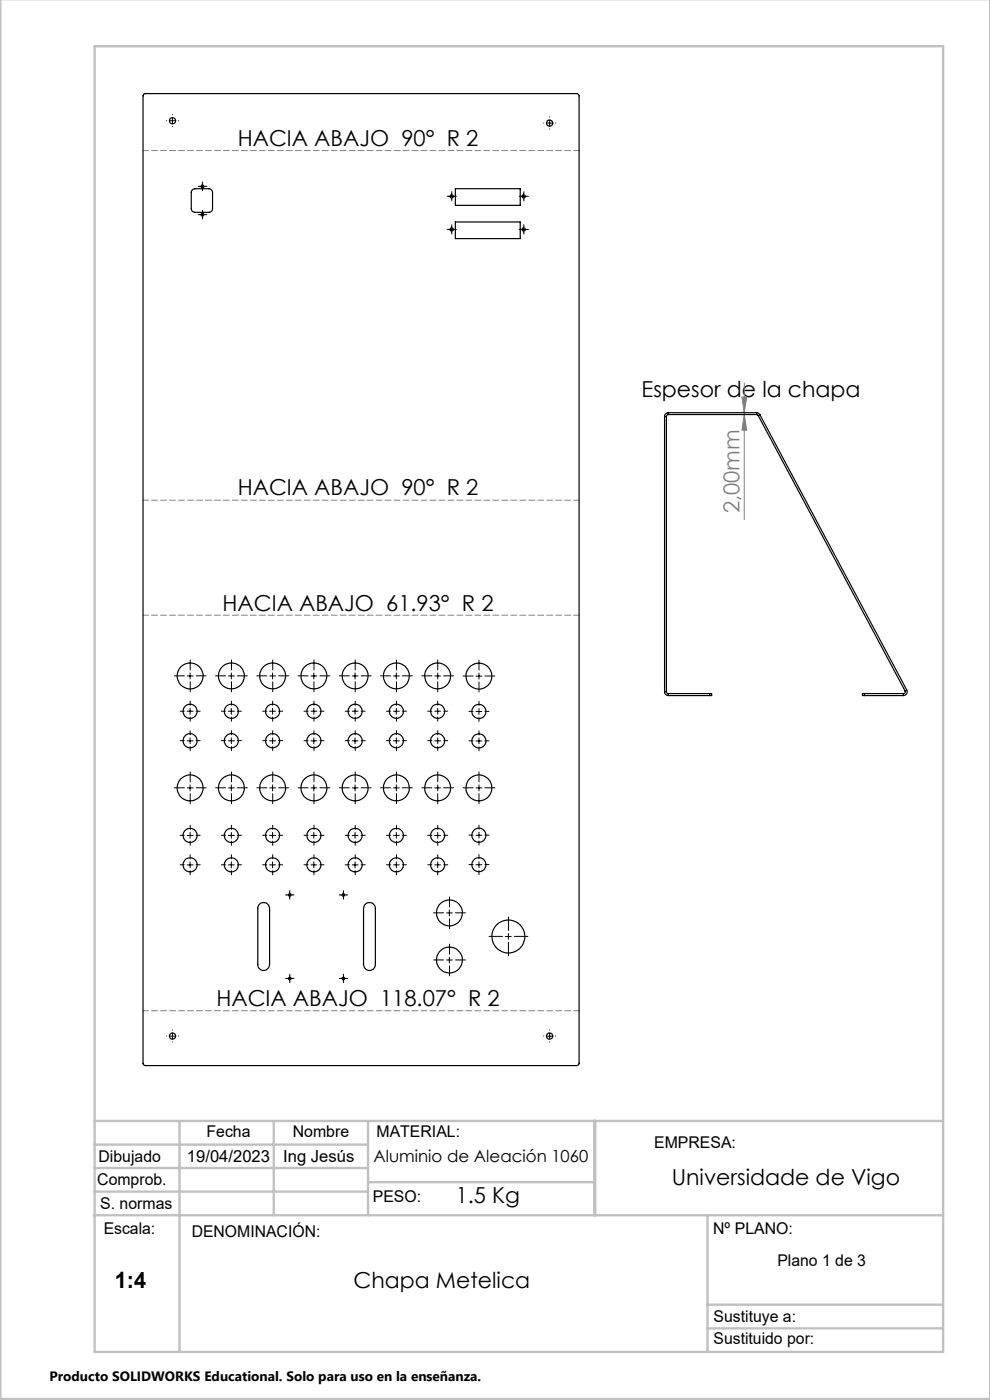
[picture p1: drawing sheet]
<svg xmlns="http://www.w3.org/2000/svg" width="210mm" height="297mm" viewBox="0 0 210 297" stroke-linecap="round" stroke-linejoin="round" font-family="sans-serif">
<path d="M157.4 84.2h1l-.5 3.4zM157.9 87.9l.5 3.4h-1zM157.9 81.2v29" fill="none" stroke="#808080" stroke-width=".21"/>
<g fill="none" stroke="#000" stroke-width=".21" stroke-dasharray="15.2 1.3 1.3 1.3">
<path d="M35.4 25.6h-.1M36.6 26.8v.1M36.6 24.3h.1M37.9 25.6h.1M42.3 39.5h-.3M43 38.9v-.3M43.6 39.5h.3M115.4 26.1h-.1M116.6 27.3v.1M116.6 24.8h.1M117.9 26.1h.1M42.3 45.5h-.3"/>
<path d="M43 40.2v.3M43 46.2v.3M43 44.9v-.3M43.6 45.5h.3M95.2 41.6h-.3M95.2 48.7h-.3M95.8 42.3v.3M95.8 41v-.3M95.8 49.3v.3M95.8 48v-.3M96.5 41.6h.3M96.5 48.7h.3"/>
<path d="M110.5 41.6h-.4M110.5 48.7h-.4M111.1 42.3v.3M111.1 41v-.3M111.1 49.3v.3M111.1 48v-.3M111.7 41.6h.4M111.7 48.7h.4M39.1 150.9h-.9M39.1 157.1h-.9M39.1 143.4h-2.1M40.3 152.1v.9"/>
<path d="M40.3 149.6v-.8M40.3 158.4v.9M40.3 155.9v-.9M40.4 144.6v2.2M40.4 142.1v-2.1M41.6 150.9h.9M41.6 157.1h.9M41.6 143.4h2.1M47.8 150.9h-.8M47.8 157.1h-.8M47.9 143.4h-2.2M49.1 152.1v.9"/>
<path d="M49.1 149.6v-.8M49.1 158.4v.9M49.1 155.9v-.9M49.1 144.6v2.2M49.1 142.1v-2.1M50.3 150.9h.9M50.3 157.1h.9M50.4 143.4h2.1M56.6 150.9h-.9M56.6 157.1h-.9M56.6 143.4h-2.1M57.8 152.1v.9"/>
<path d="M57.8 149.6v-.8M57.8 158.4v.9M57.8 155.9v-.9M57.9 144.6v2.2M57.9 142.1v-2.1M59.1 150.9h.9M59.1 157.1h.9M59.1 143.4h2.1M65.4 143.4h-2.2M65.4 150.9h-.9M65.4 157.1h-.9M66.6 144.6v2.2"/>
<path d="M66.6 142.1v-2.1M66.6 152.1v.9M66.6 149.6v-.8M66.6 158.4v.9M66.6 155.9v-.9M67.9 143.4h2.1M67.9 150.9h.8M67.9 157.1h.8M74.1 143.4h-2.1M74.1 150.9h-.9M74.1 157.1h-.9M75.4 144.6v2.2"/>
<path d="M75.4 142.1v-2.1M75.4 152.1v.9M75.4 149.6v-.8M75.4 158.4v.9M75.4 155.9v-.9M76.6 143.4h2.1M76.6 150.9h.9M76.6 157.1h.9M82.9 143.4h-2.2M82.9 150.9h-.9M82.9 157.1h-.9M84.1 144.6v2.2"/>
<path d="M84.1 142.1v-2.1M84.1 152.1v.9M84.1 149.6v-.8M84.1 158.4v.9M84.1 155.9v-.9M85.4 143.4h2.1M85.4 150.9h.8M85.4 157.1h.8M91.6 143.4h-2.1M91.6 150.9h-.9M91.6 157.1h-.9M92.9 144.6v2.2"/>
<path d="M92.9 142.1v-2.1M92.9 152.1v.9M92.9 149.6v-.8M92.9 158.4v.9M92.9 155.9v-.9M94.1 143.4h2.1M94.1 150.9h.9M94.1 157.1h.9M100.4 143.4h-2.2M100.4 150.9h-.9M100.4 157.2h-.9M101.6 144.7v2.1"/>
<path d="M101.6 142.2v-2.2M101.6 152.2v.8M101.6 149.7v-.9M101.6 158.4v.9M101.6 155.9v-.9M102.9 143.4h2.1M102.9 150.9h.8M102.9 157.2h.8M39.1 177.2h-.9M39.1 167.1h-2.1M40.3 178.5v.8M40.3 176v-.9"/>
<path d="M40.4 168.4v2.1M40.4 165.9v-2.1M41.6 177.2h.9M41.6 167.1h2.1M47.8 177.2h-.8M47.9 167.1h-2.2M49.1 178.5v.8M49.1 176v-.9M49.1 168.4v2.1M49.1 165.9v-2.1M50.3 177.2h.9M50.4 167.1h2.1"/>
<path d="M56.6 177.2h-.9M56.6 167.1h-2.1M57.8 178.5v.8M57.8 176v-.9M57.9 168.4v2.1M57.9 165.9v-2.1M59.1 177.2h.9M59.1 167.1h2.1M65.4 177.2h-.9M65.4 167.1h-2.2M66.6 178.5v.8M66.6 176v-.9"/>
<path d="M66.6 168.4v2.1M66.6 165.9v-2.1M67.9 177.2h.8M67.9 167.1h2.1M74.1 177.2h-.9M74.1 167.1h-2.1M75.4 178.5v.8M75.4 176v-.9M75.4 168.4v2.1M75.4 165.9v-2.1M76.6 177.2h.9M76.6 167.1h2.1"/>
<path d="M82.9 177.2h-.9M82.9 167.1h-2.2M84.1 178.5v.8M84.1 176v-.9M84.1 168.4v2.1M84.1 165.9v-2.1M85.4 177.2h.8M85.4 167.1h2.1M91.6 177.2h-.9M91.6 167.1h-2.1M92.9 178.5v.8M92.9 176v-.9"/>
<path d="M92.9 168.4v2.1M92.9 165.9v-2.1M94.1 177.2h.9M94.1 167.1h2.1M100.4 177.2h-.9M100.4 167.1h-2.2M101.6 178.4v.9M101.6 175.9v-.9M101.6 168.4v2.1M101.6 165.9v-2.1M102.9 177.2h.8M102.9 167.1h2.1"/>
<path d="M39.1 183.5h-.9M40.3 184.7v.9M40.3 182.2v-.9M41.6 183.5h.9M47.8 183.5h-.8M49.1 184.7v.9M49.1 182.2v-.9M50.3 183.5h.9M56.6 183.5h-.9M57.8 184.7v.9M57.8 182.2v-.9M59.1 183.5h.9"/>
<path d="M60.9 189.8h-.3M61.5 190.5v.2M61.5 189.2v-.3M62.1 189.8h.3M65.4 183.5h-.9M66.6 184.7v.9M66.6 182.2v-.9M67.9 183.5h.8M72.2 189.8h-.2M72.9 190.5v.2M72.9 189.2v-.3M73.5 189.8h.3"/>
<path d="M74.1 183.5h-.9M75.4 184.7v.9M75.4 182.2v-.9M76.6 183.5h.9M82.9 183.5h-.9M84.1 184.7v.9M84.1 182.2v-.9M85.4 183.5h.8M91.6 183.5h-.9M92.9 184.7v.9M92.9 182.2v-.9M94.1 183.5h.9"/>
<path d="M94.1 193.6h-2.1M95.4 194.9v2.1M95.4 192.4v-2.1M96.6 193.6h2.1M100.4 183.4h-.9M101.6 184.7v.8M101.6 182.2v-.9M102.9 183.4h.8M106.6 198.6h-2.9M107.9 199.9v2.9M107.9 197.4v-2.9M109.1 198.6h2.9"/>
<path d="M35.4 219.8h-.1M36.6 218.5h.1M37.9 219.8h.1M60.9 207.6h-.3M61.5 208.2v.3M61.5 206.9v-.2M62.1 207.6h.3M72.2 207.6h-.2M72.9 208.2v.3M72.9 206.9v-.2M73.5 207.6h.3M94.1 203.6h-2.1"/>
<path d="M95.4 204.9v2.1M95.4 202.4v-2.1M96.6 203.6h2.1M115.4 219.8h-.1M116.6 218.5h.1M117.9 219.8h.1M36.6 221v.1M116.6 221v.1"/>
</g>
<g fill="none" stroke="#000" stroke-width=".21">
<path d="M35.9 25.6h1.3M36.6 25v1.2M42.3 39.5h1.3M42.9 38.9v1.3M116 26.1h1.2M116.6 25.5v1.2M42.3 45.5h1.3M42.9 44.9v1.3M95.2 41.7h1.2M95.2 48.7h1.2M95.8 41v1.3M95.8 48v1.3"/>
<path d="M110.5 41.7h1.2M110.5 48.7h1.2M111.1 41v1.3M111.1 48v1.3M39.7 150.9h1.3M39.7 157.2h1.3M39.7 143.4h1.3M40.3 142.8v1.2M40.3 150.3v1.2M40.3 156.5v1.3M48.4 150.9h1.3M48.4 157.2h1.3"/>
<path d="M48.5 143.4h1.2M49.1 142.8v1.2M49.1 150.3v1.2M49.1 156.5v1.3M57.2 150.9h1.3M57.2 157.2h1.3M57.2 143.4h1.3M57.8 142.8v1.2M57.8 150.3v1.2M57.8 156.5v1.3M66 143.4h1.2M66 150.9h1.2"/>
<path d="M66 157.2h1.2M66.6 142.8v1.2M66.6 150.3v1.2M66.6 156.5v1.3M74.7 143.4h1.3M74.7 150.9h1.3M74.7 157.2h1.3M75.3 142.8v1.2M75.3 150.3v1.2M75.3 156.5v1.3M83.5 143.4h1.2M83.5 150.9h1.2"/>
<path d="M83.5 157.2h1.2M84.1 142.8v1.2M84.1 150.3v1.2M84.1 156.5v1.3M92.2 143.4h1.3M92.2 150.9h1.3M92.2 157.2h1.3M92.9 142.8v1.2M92.9 150.3v1.2M92.9 156.5v1.3M101 143.4h1.2M101 151h1.2"/>
<path d="M101 157.2h1.2M101.6 142.8v1.3M101.6 150.3v1.2M101.6 156.6v1.2M39.7 177.2h1.3M39.7 167.1h1.3M40.3 166.5v1.3M40.3 176.6v1.2M48.4 177.2h1.3M48.5 167.1h1.2M49.1 166.5v1.3M49.1 176.6v1.2"/>
<path d="M57.2 177.2h1.3M57.2 167.1h1.3M57.8 166.5v1.3M57.8 176.6v1.2M66 167.1h1.2M66 177.2h1.2M66.6 166.5v1.3M66.6 176.6v1.2M74.7 167.1h1.3M74.7 177.2h1.3M75.3 166.5v1.3M75.3 176.6v1.2"/>
<path d="M83.5 167.1h1.2M83.5 177.2h1.2M84.1 166.5v1.3M84.1 176.6v1.2M92.2 167.1h1.3M92.2 177.2h1.3M92.9 166.5v1.3M92.9 176.6v1.2M101 167.1h1.2M101 177.2h1.2M101.6 166.5v1.3M101.6 176.6v1.2"/>
<path d="M39.7 183.5h1.3M40.3 182.8v1.3M48.4 183.5h1.3M49.1 182.8v1.3M57.2 183.5h1.3M57.8 182.8v1.3M60.8 189.9h1.3M61.5 189.2v1.3M66 183.5h1.2M66.6 182.8v1.3M72.2 189.9h1.2M72.8 189.2v1.3"/>
<path d="M74.7 183.5h1.3M75.3 182.8v1.3M83.5 183.5h1.2M84.1 182.8v1.3M92.2 183.5h1.3M92.9 182.8v1.3M94.7 193.7h1.3M95.3 193v1.3M101 183.4h1.2M101.6 182.8v1.3M107.2 198.7h1.2M107.8 198v1.3"/>
<path d="M35.9 219.8h1.3M36.6 219.2v1.2M60.8 207.6h1.3M61.5 207v1.2M72.2 207.6h1.2M72.8 207v1.2M94.7 203.7h1.3M95.3 203.1v1.2M116 219.8h1.2M116.6 219.2v1.2"/>
</g>
<path d="M30.4 31.9h92.5M30.4 106.1h92.5M30.4 130.5h92.5M122.9 214.4h-92.5" fill="none" stroke="#808080" stroke-width=".21" stroke-dasharray="1.3 .6" stroke-dashoffset=".1"/>
<g fill="none" stroke="#c0c0c0" stroke-width=".5">
<path d="M.1 -.1v296.9h209.9v-296.9M20.1 9.8h180v277h-180zM20.1 237.8h180M38.1 237.8v49M58.1 237.8v20M78.1 237.8v20M19.9 257.8h180.2M20.1 242.8h58M20.1 247.8h58M20.1 252.8h58M78.1 250.8h48.1M150.1 257.8v29"/>
<path d="M150.1 276.8h50M150.1 281.8h50"/>
</g>
<path d="M126.2 237.8v20" fill="none" stroke="#c0c0c0" stroke-width=".7"/>
<path d="M157.9 87.9l.5 3.4h-1zM157.4 84.2h1l-.5 3.4z" fill="#808080"/>
<g fill="none" stroke="#000" stroke-width=".25">
<path d="M30.5 20l.3-.1h91.5l.5 .3v205.4l-.3 .4-91.7 .1-.4-.4-.1-205.4zM40.7 40.4l.6-.4h3a.79 .79 0 0 1 .8 .8v3.5a.72 .72 0 0 1-.8 .7h-3a.78 .78 0 0 1-.7-.7v-3.5zM96.6 47.1h13.7v3.5h-13.7zM96.6 40h13.7v3.6h-13.7zM141 88.4h.4M141 88.4v58.4M141.4 88.4v58.4M141.7 87.6a.78 .78 0 0 0-.7 .8M141.7 87.9l-.3 .2v.3M141.7 87.9h18.8M141.7 87.6v.3M141.7 87.6h18.8"/>
<path d="M160.5 87.6l.4 .1 .3 .3M160.5 87.9l.3 .3M160.5 87.6v.3M160.8 88.2l31.2 58.4M161.2 88l-.4 .2M161.2 88l31.1 58.4M141 146.8a.78 .78 0 0 0 .7 .8M141 146.8h.4M141.4 146.8l.1 .2 .2 .1M141.7 147.1v.5M141.7 147.1h8.9M141.7 147.6h8.9"/>
<path d="M150.6 147.1h.4v.5h-.4M150.6 147.1v.5M183.4 147.1h-.4v.5h.4M183.4 147.1h8.2M183.4 147.6h8.2M183.4 147.1v.5M191.6 147.1v.5M192 146.6a.37 .37 0 0 1 0 .4 .37 .37 0 0 1-.4 .1M192.3 146.4a.83 .83 0 0 1-.7 1.2M192.3 146.4l-.3 .2M55.1 191.8a1.25 1.25 0 0 1 1.4-.2 1.25 1.25 0 0 1 .7 1.1v11.9a1.25 1.25 0 0 1-1.3 1.3 1.25 1.25 0 0 1-1.2-1.3v-11.9l.2-.7zM77.5 191.8a1.25 1.25 0 0 1 1.4-.2 1.25 1.25 0 0 1 .7 1.1v11.9a1.25 1.25 0 0 1-1.2 1.3 1.25 1.25 0 0 1-1.3-1.3v-11.9z"/>
<circle cx="36.6" cy="25.6" r=".66"/>
<circle cx="42.9" cy="39.6" r=".3"/>
<circle cx="116.6" cy="26.1" r=".67"/>
<circle cx="42.9" cy="45.6" r=".3"/>
<circle cx="95.8" cy="41.7" r=".35"/>
<circle cx="95.8" cy="48.7" r=".35"/>
<circle cx="111.1" cy="41.7" r=".35"/>
<circle cx="111.1" cy="48.7" r=".35"/>
<circle cx="40.3" cy="157.1" r="1.5"/>
<circle cx="40.3" cy="150.9" r="1.5"/>
<circle cx="40.3" cy="143.4" r="2.74"/>
<circle cx="49.1" cy="150.9" r="1.5"/>
<circle cx="49.1" cy="157.1" r="1.5"/>
<circle cx="49.1" cy="143.4" r="2.74"/>
<circle cx="57.8" cy="157.1" r="1.5"/>
<circle cx="57.8" cy="150.9" r="1.5"/>
<circle cx="57.8" cy="143.4" r="2.74"/>
<circle cx="66.6" cy="157.1" r="1.5"/>
<circle cx="66.6" cy="150.9" r="1.5"/>
<circle cx="66.6" cy="143.4" r="2.74"/>
<circle cx="75.3" cy="157.1" r="1.5"/>
<circle cx="75.3" cy="150.9" r="1.5"/>
<circle cx="75.4" cy="143.4" r="2.75"/>
<circle cx="84.1" cy="157.1" r="1.5"/>
<circle cx="84.1" cy="150.9" r="1.5"/>
<circle cx="84.1" cy="143.4" r="2.75"/>
<circle cx="92.8" cy="150.9" r="1.5"/>
<circle cx="92.8" cy="157.1" r="1.5"/>
<circle cx="92.8" cy="143.4" r="2.75"/>
<circle cx="101.6" cy="157.2" r="1.5"/>
<circle cx="101.6" cy="150.9" r="1.5"/>
<circle cx="101.6" cy="143.4" r="2.76"/>
<circle cx="40.3" cy="177.2" r="1.49"/>
<circle cx="40.3" cy="167.1" r="2.76"/>
<circle cx="49.1" cy="177.2" r="1.49"/>
<circle cx="49.1" cy="167.1" r="2.76"/>
<circle cx="57.8" cy="177.2" r="1.5"/>
<circle cx="57.8" cy="167.1" r="2.76"/>
<circle cx="66.6" cy="167.1" r="2.76"/>
<circle cx="66.6" cy="177.2" r="1.49"/>
<circle cx="75.3" cy="167.1" r="2.76"/>
<circle cx="75.3" cy="177.2" r="1.49"/>
<circle cx="84.1" cy="167.1" r="2.76"/>
<circle cx="84.1" cy="177.2" r="1.49"/>
<circle cx="92.8" cy="167.1" r="2.76"/>
<circle cx="92.8" cy="177.2" r="1.49"/>
<circle cx="101.6" cy="167.1" r="2.76"/>
<circle cx="101.6" cy="177.2" r="1.49"/>
<circle cx="40.3" cy="183.5" r="1.49"/>
<circle cx="49.1" cy="183.5" r="1.49"/>
<circle cx="57.8" cy="183.5" r="1.5"/>
<circle cx="61.5" cy="189.9" r=".28"/>
<circle cx="66.6" cy="183.5" r="1.49"/>
<circle cx="72.8" cy="189.9" r=".28"/>
<circle cx="75.3" cy="183.5" r="1.49"/>
<circle cx="84.1" cy="183.5" r="1.49"/>
<circle cx="92.8" cy="183.5" r="1.49"/>
<circle cx="95.3" cy="193.7" r="2.74"/>
<circle cx="101.6" cy="183.4" r="1.49"/>
<circle cx="107.8" cy="198.7" r="3.5"/>
<circle cx="36.6" cy="219.8" r=".67"/>
<circle cx="61.5" cy="207.6" r=".27"/>
<circle cx="72.8" cy="207.6" r=".27"/>
<circle cx="95.3" cy="203.6" r="2.74"/>
<circle cx="116.6" cy="219.8" r=".68"/>
</g>
<text font-size="4.8" x="24.3" y="273.2">1:4</text>
<g font-size="4.7">
<text x="50.4" y="30.9">HACIA ABAJO 90° R 2</text>
<text x="136.1" y="84.2">Espesor de la chapa</text>
<text x="50.4" y="105.1">HACIA ABAJO 90° R 2</text>
<text x="47.2" y="129.5">HACIA ABAJO 61.93° R 2</text>
<text x="45.9" y="213.4">HACIA ABAJO 118.07° R 2</text>
<text x="142.5" y="251.4">Universidade de Vigo</text>
<text x="96.7" y="255.1">1.5 Kg</text>
<text x="75" y="273.3">Chapa Metelica</text>
</g>
<text font-size="4.7" fill="#808080" x="156.9" y="108.9" transform="rotate(-90 156.9 108.9)">2,00mm</text>
<g font-size="3.5">
<text x="39.7" y="246.5">19/04/2023</text>
<text x="60.1" y="246.5">Ing Jesús</text>
<text x="79.2" y="246.6">Aluminio de Aleación 1060</text>
</g>
<g font-size="3.4">
<text x="43.8" y="241.2">Fecha</text>
<text x="62.1" y="241.2">Nombre</text>
<text x="79.9" y="241.2">MATERIAL:</text>
<text x="138.8" y="243.5">EMPRESA:</text>
<text x="20.6" y="251.3">Comprob.</text>
<text x="20.9" y="246.5">Dibujado</text>
<text x="21.3" y="256.4">S. normas</text>
<text x="79.1" y="255.1">PESO:</text>
<text x="22" y="261.8">Escala:</text>
<text x="40.7" y="262.5">DENOMINACIÓN:</text>
<text x="151.3" y="261.8">Nº PLANO:</text>
<text x="164.9" y="268.6">Plano 1 de 3</text>
<text x="151.4" y="280.5">Sustituye a:</text>
<text x="151.3" y="285">Sustituido por:</text>
</g>
<text font-size="2.9" x="10.5" y="292.9">Producto SOLIDWORKS Educational. Solo para uso en la enseñanza.</text>
</svg>
